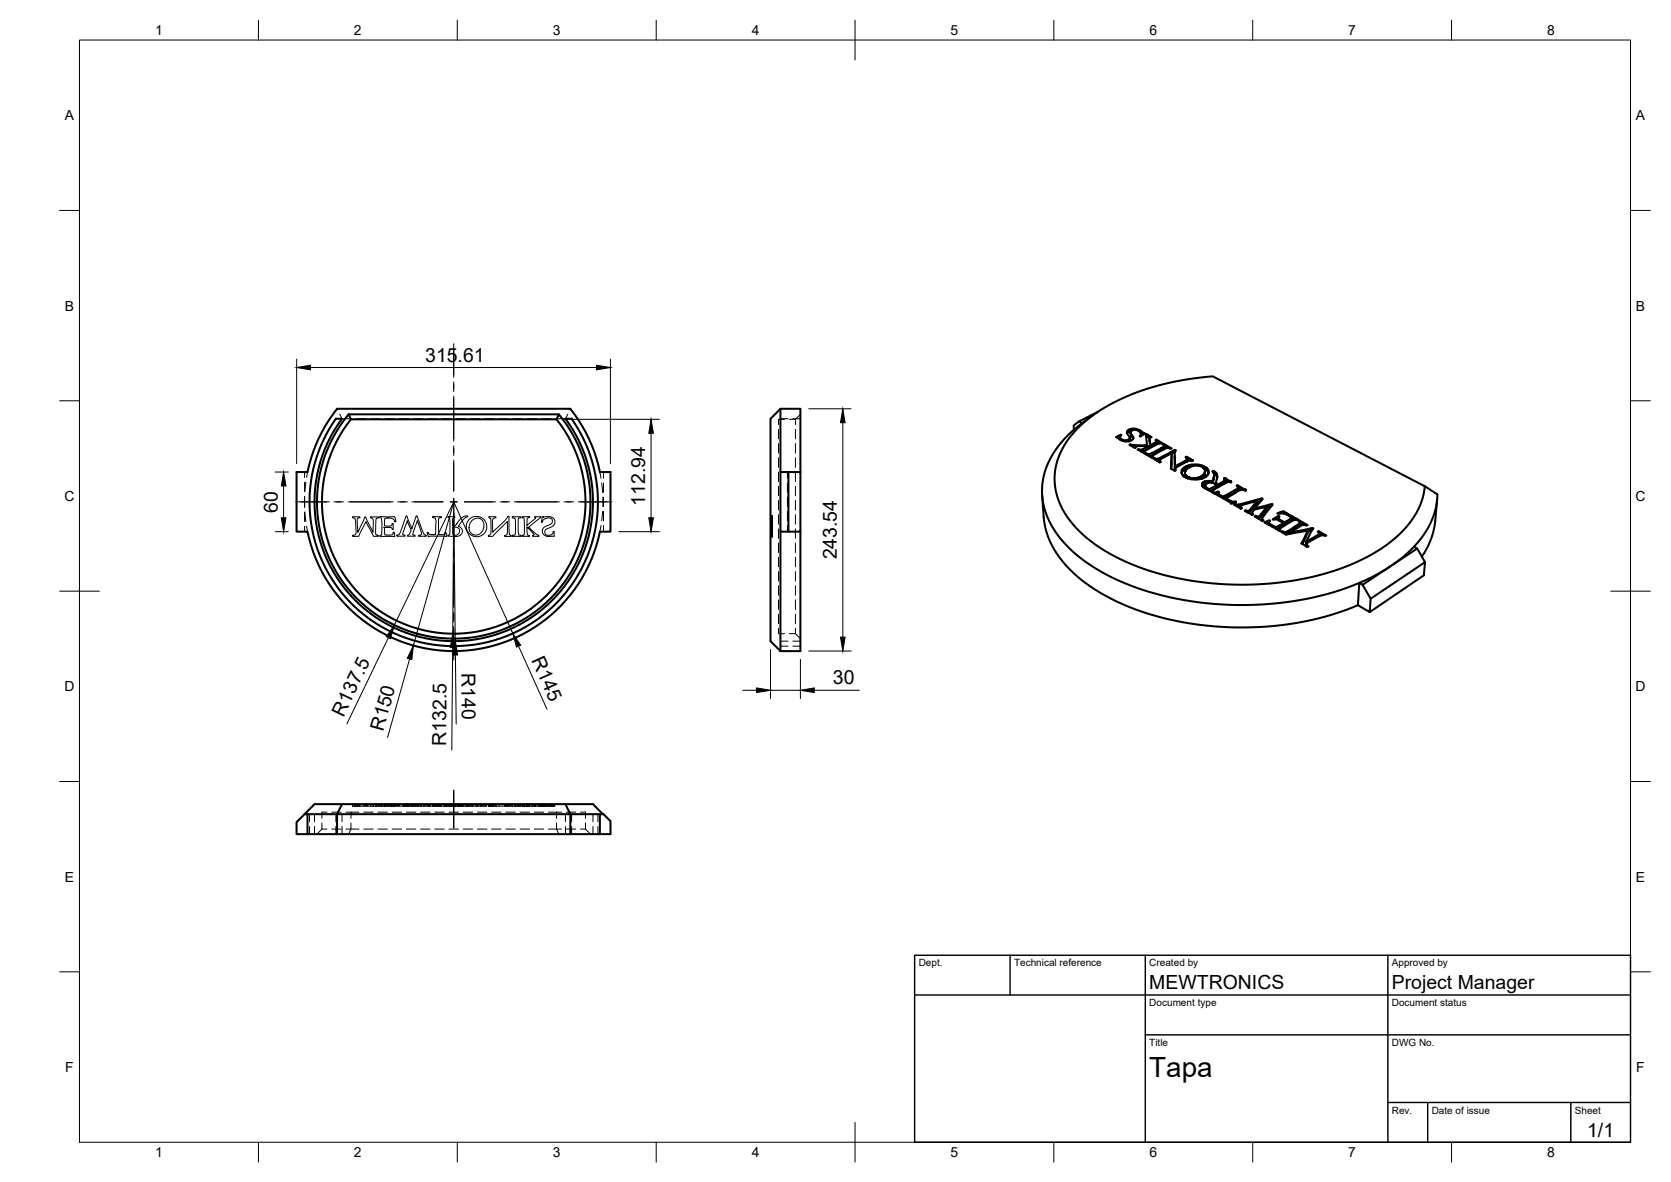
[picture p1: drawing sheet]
<svg xmlns="http://www.w3.org/2000/svg" width="420mm" height="297mm" viewBox="0 0 420 297" stroke-linecap="round" stroke-linejoin="round" font-family="sans-serif">
<!-- layer: Hidden -->
<g fill="none" stroke="#000" stroke-width=".25">
<path d="M76.6 118.6v1.4M77.3 118.6l-.2 1.4M84.8 102.7l.1 .3M85.4 104.1l.6 1.1h2.5M89.7 105.2h2.4M93.2 105.2h2.4M96.8 105.2h2.4M100.4 105.2h2.4M104 105.2h2.3M107.5 105.2h2.4M111.1 105.2h2.4M114.7 105.2h2.4"/>
<path d="M118.3 105.2h2.3M121.8 105.2h2.4M125.4 105.2h2.4M129 105.2h2.4M132.5 105.2h2.4M136.1 105.2h2.4M142.7 104.1l-.5 1.1h-2.5M143.4 102.7l-.1 .3M150.8 118.6l.3 1.6M151.7 118.6v1.6M195.7 118.6v2.4M195.7 115v2.4"/>
<path d="M195.7 111.5v2.4M195.7 107.9v2.4M196.2 105.2h1.9M197.3 105.4h-1.6v1.3M198 118.6v1.6M199.3 105.2h2M200 118.6v2.4M200 115v2.4M200 111.5v2.4M200 107.9v2.4M200 105.4v1.3M201.3 104.1l-1.3 1.3h-1.5"/>
<path d="M76.6 124.7v2.8M76.6 121.2v2.4M76.6 128.7v2.3M76.6 132.3v1.3M76.7 128.7l.2 2.4M76.9 121.2l-.2 2.3M77.1 132.3l.2 1.3M88.6 129.9h1.9v.2l-.5 .1-.2 .2 .2 3.4 1.7-3.9h.3l1.8 3.9 .1-2.6a.77 .77 0 0 0-.7-1.1v-.2h2v.3h-.3a.6 .6 0 0 0-.4 .9l-.1 2.2a.91 .91 0 0 0 .3 1.1l.4 .1v.3h-.5a.6 .6 0 0 1-.7 0 .6 .6 0 0 1-.3-.6l-1.6-3.1-1.5 2.9a.74 .74 0 0 1-.8 .8h-1l.1-.3a.67 .67 0 0 0 .7-.8l-.2-3.1-.1-.3-.6-.2zM95.4 129.8l2.1 .2 .6-.1a.92 .92 0 0 1 1.3 .3l.1 .9h-.2l-.6-.7-1.4-.2a.55 .55 0 0 0-.6 .2 .55 .55 0 0 0 0 .6v1.2h1.5a.46 .46 0 0 0 .4-.7h.3v1.6h-.3l-.2-.5h-1.9l.2 1.1a.59 .59 0 0 0 .1 .6 .59 .59 0 0 0 .6 .2l1.3-.1 .3-.7 .2 .2 .1 .9h-3.8v-.2l.4-.1 .1-.4v-3.2a.57 .57 0 0 0-.5-.8zM102.1 129.7h.2l1.2 3.2 1.1-3.2h.3l1.3 3.7a1.14 1.14 0 0 0 1 1.1v.3h-2l.1-.3 .5-.1 .2-.3-1.1-3.3-1.1 3.4 .6 .3v.3h-1.9v-.3l.5-.3 .4-.9-1-2.5-1 3a.43 .43 0 0 0-.1 .5 .43 .43 0 0 0 .6 .2l-.1 .3h-2v-.3l.6-.2 .2-.5zM108.8 129.8h2.2l-.2 .3a.43 .43 0 0 0-.5 .5v3.8l1.4-.1 .2-.1v-.4l.3 .1 .2 .8-.2 .2-3.7-.2-.8 .2-.3-1 .2-.1 .4 .5 1 .1a.51 .51 0 0 0 .6-.2 .51 .51 0 0 0 0-.6l.1-2.6-.1-.3a.53 .53 0 0 0-.7-.6zM112.6 129.8h1.7l-.1 .3a.47 .47 0 0 0-.4 .6v1.5l.7-.1 1.3-1.7 .7-.5 .8-.3a.2 .2 0 0 1 .2 0 .2 .2 0 0 1 .1 .3 .2 .2 0 0 1-.3 0l-.7 .6-1.4 1.7 .6 .3 .4 .7v.8l-.6 .6a3.7 3.7 0 0 1-2.7 .2h-.3v-.3a.46 .46 0 0 0 .5-.6v-3.4z"/>
<path d="M113.8 132.5h1.1l.5 .4 .1 .8-.6 .8-1-.1zM118.6 130.9l.7-.5 1-.2 .5 .2 .6 .5 .3 .8-.1 .9-.5 1.2-.6 .4-1.2 .2-.8-.3-.3-.5-.2-1.4zM122.9 129.9h.8a.78 .78 0 0 1 1 .2l-.6 .2-.2 .3v3.2l3-3 .8-1h.3v4.1l.2 .6h.3v.3h-1.5l-.2-.2a.61 .61 0 0 0 .8-.7v-2.9l-3.2 3.2a1.4 1.4 0 0 1-1.6 .6v-.3l.3-.1a1.22 1.22 0 0 0 .4-1.3l-.1-2.6-.1-.3-.4-.1zM128.8 129.9h2.2v.2a.47 .47 0 0 0-.5 .1 .47 .47 0 0 0-.2 .5v2.4a1.39 1.39 0 0 0 .4 1.4h.3v.3h-2.2v-.3a.51 .51 0 0 0 .6 0 .51 .51 0 0 0 .2-.6v-2.7a.72 .72 0 0 0-.1-.8 .72 .72 0 0 0-.7-.3zM131.3 129.8h1.8v.3h-.1a.61 .61 0 0 0-.5 1l-.1 .9 2.3-1.8v-.1h-.3l.1-.3h1.5v.3l-3.1 2.4 1.8 1.7 .8 .3v.3h-1.6v-.3h.3l.1-.2-1.8-1.9v1.6a.51 .51 0 0 0 .6 .6v.2h-1.8v-.3a.56 .56 0 0 0 .6-.3 .56 .56 0 0 0-.1-.5v-2a1.68 1.68 0 0 0-.2-1.6h-.3zM136.3 129.9l.3 .1 1.7-.2 1 .7 .2 .4-.1 .8-.3 .5-.7 .3a1.61 1.61 0 0 0-1.4 1l.2 .7 .7 .3 .7-.1 .4-.3 .1-.5h.3v1.2h-1.2a1.37 1.37 0 0 1-1.7-.7 1.37 1.37 0 0 1 .5-1.7l1.6-.8 .3-.4v-.6l-.4-.3-.8-.1-1 .3-.5 .8-.1-.1zM151.1 132l-.3 1.6M151.3 121.4l.2 2.3M151.5 128.5l-.2 2.4M151.6 124.9v2.4M151.7 121.4v2.3M151.7 124.9v2.4"/>
<path d="M151.7 128.5v2.4M151.7 132.1v1.5M193.7 129.6h.5l-.5 .1h.5v.1M193.7 129.9h.5v.2M193.7 132.6h.5zM193.7 130.3h.5M193.7 132.2h.5M193.7 132h.5M193.7 131.5h.5M193.7 133.1h.5M193.7 132.7h.5M193.7 132.6h.5"/>
<path d="M193.7 134.4h.5M193.7 134.1h.5M193.7 133.8h.5M193.7 134.8h.5M193.7 134.6h.5M193.7 132.3h.5M193.7 130.2h.5M193.7 130.1h.5M193.7 129.9h.5M193.7 130.4h.5M193.7 131.1h.5M193.7 134.2h.5"/>
<path d="M193.7 134.3h.5M193.7 130.9h.5M193.7 130h.5M193.7 129.8h.5M193.7 130.6h.5M193.7 133.9h.5M193.7 134.7h.5M193.7 131.9h.5M193.7 132.9h.5M193.7 133.2h.5M193.7 133.6h.5M193.7 133.5h.5"/>
<path d="M193.7 132.8h.5M193.7 132.4h.5M193.7 131.8h.5M193.7 131.6h.5M193.7 131.3h.5M193.7 130.5h.5M193.7 130.8h.5M193.7 131.2h.5M193.7 131h.5M193.7 132.5h.5M193.7 133h.5M193.7 131.4h.5"/>
<path d="M193.7 133.4h.5M193.7 134h.5M193.7 132.1h.5M193.7 133.3h.5M193.7 131.7h.5M194.2 130.2h-.5h.5M194.2 132.6h-.5h.5M194.2 129.8l-.5 .1M194.2 134.4h-.5h.5M194.2 134.8h-.5h.5M194.2 130h-.5h.5M194.2 129.9h-.5h.5"/>
<path d="M194.2 130.1h-.5h.5M194.2 129.8h-.5h.5M194.2 130.1h-.5h.5v.1l-.5 .1h.5v.2l-.5 .1h.5v3.1h-.5h.5v.5h-.5h.5v.2h-.5l.5 .1M194.2 134.5h-.5h.5v.3M194.2 132.2h-.5h.5M194.2 134.5h-.5h.5M194.2 134.8l-.5 .1M195.7 136.5v2.4M195.7 132.9v2.4M195.7 129.3v2.4M195.7 125.8v2.4M195.7 122.2v2.4"/>
<path d="M198 121.4v2.3M198 124.9v2.4M198 128.5v2.4M198 132.1v1.5M200 136.5v2.4M200 132.9v2.4M200 129.3v2.4M200 125.8v2.4M200 122.2v2.4M195.7 157.9v1.3h1.6M195.7 154.4v2.3M195.7 150.8v2.3"/>
<path d="M195.7 147.2v2.4M195.7 143.6v2.4M195.7 140v2.4M198.5 159.2h1.5l1.3 1.3M200 157.9v1.3M200 154.4v2.3M200 150.8v2.3M200 147.2v2.4M200 143.6v2.4M200 140v2.4M196.2 161.1h1.9M196.2 162.4h1.9"/>
<path d="M199.3 161.1h2M199.3 162.4h2M77.8 204.6v1.9M77.8 207.7v1.9M79.1 204.6v1.9M79.1 207.7v1.9M80.9 208.4h1.3M80.9 206.8v1.6l-1.2 1.2M82.2 204.1h-1.3v1.5M83.4 208.4h2.4M83.4 204.1h2.4M84.5 204.6v1.9"/>
<path d="M84.5 207.7v1.9M86 204.6v1.9M86 207.7v1.9M87 204.1h1.2M88.2 206.8v1.6h-1.2M88.6 202.6v-.5v.5h.9M88.7 202.1v.5M89.1 202.1v.5M89.2 202.1v.5M89.3 202.1v.5M89.5 202.1v.5M89.8 202.1v.5"/>
<path d="M90 202.1v.5M90.2 202.1v.5M90.3 208.4h-2.1l-.5 1.2M90.3 204.1h-2.1v1.5M90.4 202.1v.5M91.5 208.4h2.3M91.5 204.1h2.3M91.5 202.1v.5h-1v-.5v.5h-.6v-.5v.5h-.4M91.7 202.1v.5h-.2M92 202.1v.5h-.3M92 202.1v.5M92.1 202.1v.5h-.1"/>
<path d="M92.4 202.1v.5h-.3M92.5 202.1v.5M93.6 202.1v.5M93.8 202.1v.5M93.9 202.1v.5M94.5 202.1v.5M94.6 202.1v.5M94.7 202.1v.5M94.8 202.1v.5M95 208.4h2.4M95 204.1h2.4M95.1 202.1v.5"/>
<path d="M95.2 202.1v.5h-.8v-.5v.5h-1.2v-.5v.5h-.8M95.4 202.1v.5h1.6v-.5M95.5 202.1v.5M95.9 202.1v.5M96 202.1v.5M96.5 202.1v.5M96.7 202.1v.5M96.8 202.1v.5M97 202.1v.5M97.3 202.1v.5M97.7 202.1v.5h-.2v-.5v.5h-.5M97.7 202.6h.5v-.5v.5h.6"/>
<path d="M97.8 202.1v.5M98.2 202.1v.5M98.4 202.1v.5M98.5 202.1v.5M98.6 202.1v.5M98.6 208.4h2.4M98.6 204.1h2.4M98.8 202.1v.5M99 202.1v.5M99.3 202.1v.5M99.4 202.1v.5h-.2v-.5v.5h-.4M99.5 202.1l-.1 .5"/>
<path d="M99.8 202.6v-.5v.5h.4M100.2 202.1v.5h.3v-.5M101.2 202.1v.5M101.4 202.1v.5M101.5 202.1v.5M101.7 202.1v.5h-1.2M101.8 202.1v.5M102.1 202.1v.5h-.4M102.1 202.1v.5M102.2 208.4h2.4M102.2 204.1h2.4M102.3 202.1v.5h-.2"/>
<path d="M102.3 202.6h.4M102.4 202.1v.5M102.5 202.1v.5M102.7 202.1v.5M102.9 202.1v.5M103 202.1v.5h-.3M103.5 202.1v.5l-.1-.5v.5h-.4M103.5 202.1v.5M103.8 202.1v.5M103.9 202.1v.5M104.1 202.1v.5h-.6M104.4 202.6v-.5v.5"/>
<path d="M104.6 202.1v.5h-.5M104.9 202.1v.5h-.3M104.9 202.1v.5M105.2 202.1v.5M105.3 202.1v.5M105.7 202.1v.5M105.7 208.4h2.4M105.7 204.1h2.4M105.8 202.1v.5M106 202.1v.5M106.5 202.1v.5h-1.6M106.8 202.1v.5h-.3"/>
<path d="M106.8 202.6h.4v-.5v.5M107.4 202.1v.5h.2v-.5M107.6 202.6h.2M107.7 202.1v.5M107.8 202.1v.5h.1v-.5v.5h.3v-.5M108.1 202.1v.5M108.2 202.6h.5M108.7 202.1v.5M108.8 202.1l-.1 .5M108.9 202.1l-.1 .5M109 202.1v.5M109.2 202.1v.5h-.3"/>
<path d="M109.3 208.4h2.4M109.3 204.1h2.4M109.4 202.1v.5M109.5 202.1v.5M109.6 202.1v.5M109.7 202.1v.5M110 202.1v.5h-.8M110.3 202.1v.5M110.4 202.1v.5h-.4M110.4 202.1v.5M111 202.1v.5h-.2v-.5v.5h-.4M111 202.1v.5"/>
<path d="M111.6 202.1v.5h-.6M112.1 202.1v.5M112.4 202.1v.5h-.2v-.5v.5h-.3v-.5v.5h-.3M112.6 202.1v.5h.2v-.5M112.6 202.1v.5M112.8 202.1v.5M112.9 208.4h2.4M112.9 204.1h2.4M112.9 202.1v.5M113 202.1v.5M113.1 202.1v.5M113.1 202.6v-.5v.5"/>
<path d="M113.2 202.1v.5M113.6 202.1v.5h-.8M113.8 202.6v-.5v.5M113.8 202.1v.5M113.9 202.1v.5M114.1 202.1v.5M114.2 202.1v.5M114.3 202.1v.5h-.4v-.5v.5h-.3M114.3 202.1v.5M114.5 202.1v.5l-.1-.5-.1 .5M114.5 202.6h.9M114.6 202.1v.5"/>
<path d="M114.7 202.1v.5M115 202.1v.5M115.1 202.1v.5M115.2 202.1v.5M115.3 202.1v.5M115.4 202.1v.5M115.4 202.1v.5h.6v-.5v.5h.6v-.5M115.5 202.1v.5M115.8 202.1v.5M116.1 202.1v.5M116.3 202.1v.5M116.5 202.1v.5"/>
<path d="M116.5 208.4h2.4M116.5 204.1h2.4M117 202.1v.5M117.2 202.1v.5M117.5 202.1v.5M117.6 202.1v.5h-.2l-.1-.5v.5h-.7M118.2 202.1v.5M118.6 202.1v.5M118.7 202.1v.5h-.8v-.5v.5h-.3v-.5v.5M118.8 202.1v.5M119 202.1v.5M119.6 202.1v.5"/>
<path d="M119.7 202.1v.5h-1M119.9 202.1v.5M120 208.4h2.4M120 204.1h2.4M120.1 202.1v.5M120.4 202.1v.5M120.8 202.1v.5M121.1 202.1v.5M121.1 202.1v.5h-1.4M121.4 202.1v.5M121.5 202.1v.5M121.6 202.1v.5"/>
<path d="M121.7 202.1v.5M122 202.1v.5h-.9M122.2 202.1v.5M122.4 202.1v.5h-.4M122.8 202.1l.1 .5M122.9 202.6v-.5v.5h.2v-.5v.5h.2M122.9 202.1v.5M123.3 202.1v.5M123.4 202.1v.5M123.5 202.1v.5h-.2M123.6 208.4h2.4M123.6 204.1h2.4"/>
<path d="M123.8 202.1v.5M124.1 202.1v.5M124.5 202.1v.5M124.7 202.1v.5h-.8v-.5v.5h-.4M124.7 202.1v.5M124.8 202.1l-.1 .5M125.5 202.1v.5M126.8 202.1v.5M126.9 202.1v.5M127.1 202.1v.5M127.2 208.4h2.4M127.2 204.1h2.4"/>
<path d="M127.3 202.1v.5M127.5 202.1v.5M127.6 202.1v.5M127.7 202.1v.5h-2.9M128 202.1v.5M128 202.1v.5h-.3M128.1 202.1l-.1 .5M128.2 202.1l-.1 .5M128.2 202.6h.3v-.5v.5M128.8 202.1v.5zM129.3 202.1v.5M129.4 202.1v.5"/>
<path d="M129.5 202.1v.5M129.6 202.1v.5M129.9 202.1v.5M130.3 202.6v-.5v.5M130.3 202.1v.5M130.4 202.1v.5M130.5 202.1v.5M130.8 208.4h2.3M130.8 204.1h2.3M131 202.1v.5v-.5v.5h-2.2M131.3 202.1v.5h1.3v-.5v.5h.5v-.5v.5h.9v-.5M131.3 202.6v-.5v.5"/>
<path d="M131.7 202.1v.5M131.8 202.1v.5M131.9 202.1v.5M132.3 202.1v.5M132.4 202.1v.5M132.5 202.1v.5M132.6 202.1v.5M132.7 202.1v.5M132.8 202.1v.5M132.9 202.1v.5M133.2 202.1v.5M133.7 202.1v.5"/>
<path d="M133.9 202.6v-.5v.5M134 202.6h.4M134.3 202.1v.5M134.3 208.4h2.4M134.3 204.1h2.4M134.5 202.1l-.1 .5zM134.6 202.1v.5M134.7 202.1v.5M135.3 202.1v.5h-.8M135.4 202.1v.5M135.7 202.1v.5h-.4M135.8 202.1l-.1 .5"/>
<path d="M135.8 202.6h.2v-.5v.5M136.1 202.1v.5h.2v-.5l.1 .5h.2v-.5M136.5 202.1v.5M136.6 202.1v.5M136.6 202.1v.5h1.2v-.5v.5h.9v-.5M136.8 202.1v.5M137 202.1v.5M137.1 202.1v.5M137.2 202.1v.5M137.4 202.1v.5M137.5 202.1v.5M137.9 208.4h2l.6 1.2"/>
<path d="M137.9 202.1v.5M137.9 204.1h2M138 202.1v.5M138.2 202.1v.5M138.4 202.1v.5M138.6 202.1v.5M138.8 202.1v.5M138.9 202.1v.5M139 202.1v.5M139.1 202.1v.5M139.2 202.1v.5M139.3 202.1v.5"/>
<path d="M139.5 202.1v.5h-.1l-.1-.5v.5h-.6M139.9 206.8v1.6h1.3M139.9 204.1h1.3M139.9 204.1v1.5M142.2 204.6v1.9M142.2 207.7v1.9M142.4 208.4h2.4M142.4 204.1h2.4M143.7 204.6v1.9M143.7 207.7v1.9M146 208.4h1.2M146 204.1h1.2v1.5"/>
<path d="M147.2 208.4l1.3 1.2M147.2 206.8v1.6M149.1 204.6v1.9M149.1 207.7v1.9M150.3 204.6v1.9M150.3 207.7v1.9"/>
<circle cx="119.8" cy="132.3" r="2.57"/>
</g>
<!-- layer: Visible -->
<g fill="none" stroke="#000" stroke-width=".51">
<path d="M84.5 105.2h1.5a35 35 0 0 0 4.6 46.8 35 35 0 0 0 47 0 35 35 0 0 0 4.6-46.8h1.5a36.3 36.3 0 0 1-29.6 57.2 36.3 36.3 0 0 1-29.6-57.2zM84.8 102.7h58.6a37.6 37.6 0 0 1 7.4 15.9h2.7v15h-2.7a37.5 37.5 0 0 1-36.7 30 37.5 37.5 0 0 1-36.8-30h-2.7v-15h2.7a37.6 37.6 0 0 1 7.5-15.9zM87.7 104.1h52.8l-.6 1.3h-51.7zM87.7 104.1a34.4 34.4 0 0 0 2.8 47.1 34.4 34.4 0 0 0 47.1 0 34.4 34.4 0 0 0 2.9-47.1M88.2 105.4a33.1 33.1 0 0 0 3.3 45 33.1 33.1 0 0 0 45.2 0 33.1 33.1 0 0 0 3.2-45M196.2 118.6v-15.9h5.1v15.9M196.2 102.7l-2.5 2.5v55.9l2.5 2.5M198.2 118.6h-2v15h2v-15h3.1M201.3 118.6v15h-3.1M271.3 105.9l.8 .4M272.1 106.3a23 23 0 0 0-10 15.4 19.6 19.6 0 0 0 6.5 15.8 50.7 50.7 0 0 0 23.8 12.2 81.9 81.9 0 0 0 49.4-3.2l-.4 5.6 3 1.7 .2-3.3M274.9 104.3l-2.8 2"/>
<path d="M276 103.5l-4.7 2.4-1.3 1v1.1M281.2 110.1h.1M281.2 109.5l-.6 .3 2 1.1h1l.9-.2 .4-.4v-.5v.4M281.3 110.1h-.1M281.6 109.8l.1 .4M281.6 109.8v.7M281.7 109.5v-.3l.3 .2-.4 .4M281.7 109.2l-.5 .3 .1 .6 .3-.2M282.1 110.4l-.4-.2v.4M283 110.7l-.9-.3v.3M283.4 108.4v.5l.6 1 .1 .8v-.6M283.7 110.5l-.7 .2v.2"/>
<path d="M283.9 108l-.5 .4v.5M283.9 108.5l-.5 .5M284 110.2l-.3 .3v.4M284.1 110.7l-.1 .2M284.2 111.7l-.2 .1 1.4 .8 .2-.2-.2-.1 .1-.2h3.4v.5l-1.8 .9M284.2 108.7l.3-.5 1-.2 .6 .2 .6 .5 .2 .9v-.5M284.4 108.9l-.2-.2 .2 .8M284.5 109.2l-.1-.3 .2 .9M284.7 107.7l-.8 .3v.5l.5-.2M284.9 109.8l-.4-.6 .1 .6 .3 .5M285 112.4h.4M285.4 111.9l-1.2-.2v.2"/>
<path d="M285.4 112.2v.4M285.7 108v-.2l.9 .3M285.7 107.8l-1-.1v.4M286.3 112.9l-.3 .1 1.7 .9 .2-.1-.2-.2M286.7 108.6l-.1-.5 .9 .7v.3M286.7 108.7l.7 .5M286.9 109.1l-.1 .6M286.9 113l-.6-.1v.2M287.7 109.1v-.3l.2 .1-1.1 .8-.2-.1 .2-.3M287.7 108.8h-.2M287.9 111.9h-2.5v.5M288.2 113.9l-.3 .2 2 1.1 .3-.2-.4-.3"/>
<path d="M288.2 109.1l-.2 .1 .4 2.9M288.2 109.6l-.1 .1M288.4 109.2l-.2-.1 .2 .6M288.4 111.9h-.5v.2M288.5 109.2v.6M288.7 114.1l-.5-.2v.3M288.8 109.4l-.3-.2v.6l.3 .1M288.9 112.1l-2 .9v.5M288.9 114.2l-.2-.1v.4M289 110.1l-.2-.2v-.5l.8 .4-.2 .1-.3-.1v.8M289 110.1l.1 1M289.1 110.6l.2 1.3z"/>
<path d="M289.2 111.9v.1M289.3 112.4l-.1 .1M289.3 112.4v.1M290.4 115.2l-.2 .1 1.3 .8h.4l-.3-.3v.4M290.7 113.3l-1.8 .9v.4M290.7 113.9l-1.7 .8M290.8 110.5l-.3 .1 .3 .3v.6v-.6M290.8 115.3l-.4-.1v.3M290.8 111l-1.6 .9M290.8 111l.5 .3M290.8 111.5l-1.5 .9M291.1 115.3h-.3v.4"/>
<path d="M291.1 115.8l-.1 .1M291.2 110.8l-.4-.3v.3M291.5 111.4l-.2-.1-.1-.5 1.2 .6-.3 .1-.6-.1-1.8 .9-2 1.1v.5v-.4M291.5 115.7v.5M291.6 115.8l.4-.5 2.6-1.4-.1 2.5M292.7 111.9v-.3l1.9 1.1-.3 .1-.5-.2-.7 .1-3.3 1.8v.6l-.1-.5M292.7 111.6l-.3 .1 .4 .3v.7v-.6M292.8 112.1l-2.1 1.2v.6l2.1-1.2M292.8 112.2l.7 .4M294.5 116.2v1.6M294.5 116.4l-.1 1.4 1 .5 .3-.1-.3-.4M294.6 113.9l-.1 2.5"/>
<path d="M295.4 114.5v2.3M295.4 113l-4.3 2.3v.5l.5-.2M295.4 113.6l-.8 .5M295.4 116.8v-.5v.9M295.5 113.6l-.1-.6 .2 .2-.2 1v2.1M297.3 117.9l-.2 .9 .3 .6 .9 .7 1.2 .3h2l1.5-.5 .8-.9 .1-.5-.2-.5 .2 .8M297.3 118.5l-.2 .4M297.9 118.9l.2 1M298.1 117.2l-.8 .7v.6l.8-.7M298.3 115.6l-2.9 1.6v.5M298.4 115.2v-.4l.6 .4M298.4 114.8l-.3 .1 .4 .4-.2 .7"/>
<path d="M298.5 115.4l.5 .3v-.5l.4 .2M298.5 115.4v.6M298.6 119.8l-.5-.5 .1 .7M299.6 116.8l-1.5 .4v.6l1.1-.4M299.8 115.8v-.2v.2h-.9l-3.2 1.7-.3 .3v.5M299.8 115.6l-.4-.2v.3M301.4 117.1v-.3l1.6 .5M301.4 116.8h-1.8v.4M302 119.7l-1.2 .4M302.7 117.7l.3 .1M302.8 119l-.8 .7v.6l.8-.8M303 118.4l-.2 1.1 .2-1.2-.4-.7-1-.5h-1.5l-.8 .3-1 .7-.4 .7 .2 .5"/>
<path d="M303.7 118l-.7-.7v.5l.7 .7M304.9 118.4l.4 .7v.9v-.7M305.1 118.4l-.2 .2M305.2 119h.1M305.3 119.5l-.2 1.1 .2-.6M305.3 118.5l-.2-.1v.3M305.9 118.9l-.6-.4v.5l.6 .5M306 120v-.5l-.3 1.8M306 119.5l-.1-.6 .1 1.1M196.2 133.6v30M201.3 133.6v30h-5.1M262 124.5l.4 5.4a22.8 22.8 0 0 0 9.4 15.8 61.4 61.4 0 0 0 31.6 11.5 77.9 77.9 0 0 0 38-5.1"/>
<path d="M299.6 120.4v-.2l1.2-.1v.4M299.6 120.2l-1-.4v.4M302 120.3l-.2 .1M302.3 121.4v.6l.5 .6 2.1 1.2 .3-.2-.3-.2v.4v-.5M302.3 122v.1M302.7 121.1l-.4 .3v.6l.4-.3M303 122.1v.7v-.6l.5 .5M303 122.2l.2-.5 .8-.5 1 .2 .9 .5v.6l-1.7 .9M303.3 120.9l-.6 .2v.6l.6-.2M303.8 123.2v-.4l.3 .1v.4M303.8 122.8l-.3-.1v.3M304.1 120.8l-.8 .1v.6l.2-.1"/>
<path d="M304.9 121l-.8-.2v.4M305.1 120.1l-.2 1.2v-.5M305.1 120.6l-.2 .7M305.7 121.7v-.4l.6 .4M305.9 121.9l-1.8 1M305.9 122l.4 .3M306.2 124.1l-.4 .1M306.2 123.8v-.3l.4 .2-.4 .2M306.2 123.5l-.3 .2a.36 .36 0 0 0-.4 0 .36 .36 0 0 0-.2 .3l3.6 2 .6 .6 1.3-.4-.2-.2v.2M306.3 124.5v-.4l1.3 .7M306.3 124.1l-.1-.2v.6M307.8 120.2l.2 .4v.6v-.6"/>
<path d="M308 120.7l-1.7 1v.6l1.7-1.1M308 120.7l.1 .1M308.1 124.5l-.5 .3v.4M308.1 125.1l-.4 .2M308.1 120.2l-.3 .2M308.4 125.7v-.4l1.2 .6M308.4 120.4l-.3-.2v.6l.3 .2M308.7 120.6l-.3-.2v.6l.3 .2M308.8 124.2l-.7 .3v.6l.7-.4M309.5 121l-.8-.4v.5M309.5 126.5h.1M309.5 121.2v-.2v.2h-.9l-3.4 1.9-.3 .3"/>
<path d="M309.5 121v.2M310 126.1l-.4-.2v.6M310.2 126.4v-.3h-.2v.3M310.5 126.6l-.3 .2 1.9 1.1 .2-.2-.4-.4v.4l-.1-.5M310.6 126l-.4 .1M311 126.8l-.5-.2v.3M311 122.1l.4 .4v.7v-.7M311.1 122.8l-2.3 1.4v.5l2.3-1.4M311.2 122l-.2 .2M311.4 122.1l-.2-.1v.3M311.4 122.6l-.3 .2v.5l.3-.1M311.4 122.7l.3 .2"/>
<path d="M311.5 126.8h-.5v.4M311.5 127.3l-.3 .1M311.8 122.3l-.4-.2v.4M312.1 122.5l-.3-.2-.1 .6 .3 .2 .1-.6 .8 .4M313.2 128.2l-.3 .2 1.9 1 .3-.1-.3-.4v.5M313.2 123.3v-.3v.3l-.9-.3-.9 .3-3 2M313.2 123l-.3-.1v.3M313.7 128.4l-.5-.2v.3M313.9 128.4h-.2v.4M314 128.4l-.1 .5M315.7 129.6l-.3 .2 2.1 1.2 .2-.2-.3-.3M315.8 127.6l-.3 .1v.3"/>
<path d="M316.1 125.8l-2.1 2.6v.5l2.1-2.5v-.6l-3.7 1.1-.5 .2v.2M316.2 127.6h-.4v.3M316.2 129.8l-.5-.2v.3M316.5 129.8h-.3v.4M317.1 125.8l-1 .3M317.3 125.6v-.4l.2 .2-.1 .1-1.9 2.2M317.3 125.2l-5.8 1.6v.5h.3M317.4 130.4l-.1 .5M317.5 127.3l-1.3 .3v.3M318.1 127.9l-1.6 1.9v.6l1.6-2M318.6 127.3l-.5 .6v.5l.5-.6v-.5l-3.3 .7-.5 .9M318.7 130.9l-.7 .4 3.7 2.1 .3-.1-.2-.2-.1 .3"/>
<path d="M318.7 131.5l-.2 .1M318.9 131.3v.5M319 131.9l.1-.4 .6 .4M319.3 131v-.2l.1 .1-.5 .3 .2 .3M319.3 130.8l-.6 .1v.6l.2-.1M319.6 127.2l-1 .3M319.7 132.3v-.4l1.2 .6M319.8 127v-.4l.2 .2-2.5 3.3-.1 .8M319.8 126.6l-2.3 .7v.3M321.4 130.2l-.5 .3M321.5 130v-.4l.2 .2-.3 .3M321.5 129.6l-1.5 .9 .2 .1 .8-.1 1.8 1v.6l-.3 .1v-.6l.3-.1"/>
<path d="M321.5 130.8v-.4l1.5 .8M321.5 130.4l-.1-.3v.6M322 128.7l-.8 .3 .2 .1h1.4l2 1-.1 .6-1.7 1.1v-.6l1.8-1.1M322.5 132.2l-1.5 .8M322.5 131.6l-1.6 .9v.4M322.7 129v-.5l1 .5M322.7 128.5l-.7 .2v.3M322.8 131.7l.2 .1M323 133.7l-.5-.2-.1 .3M323.2 133.7h-.2v.4M323.6 133.6l-.4 .1v.6l.4-.1M324.1 129.4l-.4-.4v.4"/>
<path d="M324.3 129.8v-.3l.7 .3M324.3 129.5l-.2-.1v.3M324.8 130.2l.1 .1M325.2 132.6l-1.6 1v.6l1.6-1M325.5 130.6l-.6-.3 .1-.5 1.5 .8-1.2 .1-3.2 1.9-.4 .4M326.7 131.1v-.3l.7 .4M326.7 130.8l-.2 .2 .4 .3v.6v-.6M326.7 131.6l-1.5 1v.6l1.5-1.1M326.9 131.4l-.2 .7 .2-.2M326.9 131.5l.5 .3M327.5 136.6v.1M327.6 136l-.1 .2a.39 .39 0 0 0-.2 .4 .39 .39 0 0 0 .5 .3l.9 .6 .3-.2-.4-.4"/>
<path d="M327.7 131.9l-.3-.1v-.6l1.4 .7-.3 .2-.6-.2-.6 .1-2.8 1.9M328.4 133.1l-3.5 .6-.4 .2v.2M328.5 136.8v.5M328.8 133.3l-1.2 2.7-.1 .6 1.3-2.7v-.6l-4.2 .8a2.22 2.22 0 0 1-2.3-.4h-.1l.3-.2M329.4 133.4l-.6 .1M329.4 132.8l-1 .3v.3M330 133.1v-.4l.2 .1-1.8 3.3M330 132.7l-.6 .1v.6l.5-.1M331.6 133.8v-.3l.5 .3M331.6 133.5l-.3 .1 .5 .5-.1 .7M331.8 134.2l.3 .2M331.8 134.1l-3.4 2v.6l.2-.2"/>
<path d="M332.3 134.5l-.2-.1v-.6l1.4 .8-.3 .1-.7-.2-.4 .1-3 1.6-.6 .4v.8M356.3 137.8l-.8-.4a41.3 41.3 0 0 1-13.7 9.1l.8 .5M358.3 122.2a21 21 0 0 1-9.5 14.6 60.2 60.2 0 0 1-30.9 10 73.2 73.2 0 0 1-37.5-6.9 29.8 29.8 0 0 1-13.7-12.9 16 16 0 0 1 2.8-17.7 40.5 40.5 0 0 1 19.2-11.7 73.3 73.3 0 0 1 16.2-3l53.4 27.6 3.1 2.1a19.5 19.5 0 0 1-5.9 13.1M361.4 125.5l-.5 5.5a18.7 18.7 0 0 1-3.4 8.9M342.6 147l13.7-9.2 2 3.5-13.7 9.2zM358.3 141.3l-.3 3.3-13.6 9.2M77.3 204.6h7.5v5h-10.2v-3l2-2h.7v5M84.8 209.6h58.6M86 202.1h56.2l1.2 2.5h-58.6zM86 202.1h-6.9l-2.5 2.5M142.2 202.1h6.9l2.5 2.5M150.8 204.6h.9l1.8 1.8v3.2h-2.7z"/>
<path d="M150.8 204.6h-7.4v5h7.4"/>
</g>
<!-- layer: BORDER -->
<g fill="none" stroke="#000" stroke-width=".25">
<path d="M20 10.1h390v276.9h-390zM65 5.1v5M115 5.1v5M165 5.1v5M215 5.1v10M265 5.1v5M315 5.1v5M365 5.1v5M15 52.9h5M410 52.9h5M15 100.7h5M410 100.7h5"/>
<path d="M15 148.6h10M405 148.6h10M15 196.4h5M410 196.4h5M15 244.2h5M410 244.2h5M65 287v5M115 287v5M165 287v5M215 282.1v9.9M265 287v5M315 287v5"/>
<path d="M365 287v5"/>
</g>
<!-- layer: TITLEBLOCK -->
<path d="M230 240.1h180v46.9h-180zM230 250h180M254 240.1v9.9M288 240.1v46.9M349 240.1v46.9M288 260.1h122M349 277.1h61M359 277.1v9.9M395 277.1v9.9" fill="none" stroke="#000" stroke-width=".36"/>
<!-- layer: Smart Centers -->
<g fill="none" stroke="#000" stroke-width=".25">
<path d="M114.1 86.4v8.4M114.1 96v2.4M114.1 99.6v11.3M114.1 112v2.5M114.1 115.6v7.8M74.3 126.1h8.5M83.9 126.1h2.5M87.5 126.1h11.3M100 126.1h2.4M103.6 126.1h7.8M113.2 126.1h1.8M114.1 125.2v1.8"/>
<path d="M114.1 128.8v7.8M114.1 137.8v2.4M116.8 126.1h7.8M125.8 126.1h2.4M129.3 126.1h11.4M141.8 126.1h2.4M145.4 126.1h8.4M114.1 141.3v11.4M114.1 153.8v2.5M114.1 157.4v8.5M114.1 208.1v-9.5v9.5"/>
</g>
<!-- layer: FD_Dimensions -->
<g fill="none" stroke="#000" stroke-width=".25">
<path d="M74.6 90.3v26.2M78.1 92.4h71.9M153.5 90.3v26.2M69.2 118.6h3.3M142 105.4h23.8M163.7 108.9v21.2M203.3 102.7h10.7M211.9 106.2v53.9M69.2 133.6h3.3M71.3 122.1v8M114.1 126.1l-10.2 36.1M114.1 126.1l-.3 33.1"/>
<path d="M114.1 126.1l-14.9 31M114.1 126.1l.4 35M114.1 126.1l14.8 33.1M155.6 133.6h10.2M97.3 156.1a34.4 34.4 0 0 0 14.7 4.3M97.7 160.2l-10.5 21.7M103 165.6l-5.5 19.7M113.8 162.7l-.2 25.8M114.5 164.6l.2 17.4M130.4 162.4l7.1 15.9M186.8 173.5h3.4M193.7 163.2v12.4"/>
<path d="M193.7 173.5h7.6M201.3 165.7v9.9M203.3 163.6h10.7M204.7 173.5h11.3"/>
</g>
<g fill="#000" stroke="#000" stroke-width=".25">
<path d="M74.6 92.4l3.5-.6v1.1zM150 91.8l3.5 .6-3.5 .5zM163.7 105.4l.6 3.5h-1.2zM211.9 102.7l.6 3.5h-1.2zM71.3 118.6l.6 3.5h-1.2zM70.7 130.1h1.2l-.6 3.5zM163.1 130.1h1.2l-.6 3.5zM99.2 157.1l-1 3.4-1.1-.5zM103.9 162.2l-.4 3.5-1.1-.3zM113.8 159.2l.6 3.5h-1.2zM114.5 161.1l.6 3.5h-1.2zM128.9 159.2l2 2.9-1 .5z"/>
<path d="M190.2 172.9l3.5 .6-3.5 .5zM201.3 173.5l3.4-.6v1.1zM211.3 160.1h1.2l-.6 3.5z"/>
</g>
<text font-size="7" x="289" y="270.6">Tapa</text>
<g font-size="4.9">
<text x="106.9" y="90.9">315.61</text>
<text x="69.9" y="128.8" transform="rotate(-90 69.9 128.8)">60</text>
<text x="162.2" y="127.1" transform="rotate(-90 162.2 127.1)">112.94</text>
<text x="210.4" y="140.6" transform="rotate(-90 210.4 140.6)">243.54</text>
<text x="133.6" y="165.9" transform="rotate(66 133.6 165.9)">R145</text>
<text x="116" y="169.1" transform="rotate(89 116 169.1)">R140</text>
<text x="209.4" y="172">30</text>
<text x="86.3" y="180.3" transform="rotate(-64 86.3 180.3)">R137.5</text>
<text x="96.3" y="183.9" transform="rotate(-74 96.3 183.9)">R150</text>
<text x="112.2" y="187.4" transform="rotate(-90 112.2 187.4)">R132.5</text>
<text x="289" y="248.5">MEWTRONICS</text>
<text x="350" y="248.5">Project Manager</text>
<text x="399.1" y="285.7">1/1</text>
</g>
<g font-size="3.5">
<text x="39" y="8.8">1</text>
<text x="89" y="8.8">2</text>
<text x="139" y="8.8">3</text>
<text x="189" y="8.8">4</text>
<text x="239" y="8.8">5</text>
<text x="289" y="8.8">6</text>
<text x="339" y="8.8">7</text>
<text x="389" y="8.8">8</text>
<text x="16.3" y="30.2">A</text>
<text x="411.3" y="30.2">A</text>
<text x="16.3" y="78">B</text>
<text x="411.3" y="78">B</text>
<text x="16.2" y="125.9">C</text>
<text x="411.2" y="125.9">C</text>
<text x="16.2" y="173.7">D</text>
<text x="411.2" y="173.7">D</text>
<text x="16.3" y="221.6">E</text>
<text x="411.3" y="221.6">E</text>
<text x="16.4" y="269.4">F</text>
<text x="411.4" y="269.4">F</text>
<text x="39" y="290.8">1</text>
<text x="89" y="290.8">2</text>
<text x="139" y="290.8">3</text>
<text x="189" y="290.8">4</text>
<text x="239" y="290.8">5</text>
<text x="289" y="290.8">6</text>
<text x="339" y="290.8">7</text>
<text x="389" y="290.8">8</text>
</g>
<g font-size="2.5">
<text x="231" y="242.9">Dept.</text>
<text x="255" y="242.9">Technical reference</text>
<text x="289" y="242.9">Created by</text>
<text x="350" y="242.9">Approved by</text>
<text x="289" y="252.8">Document type</text>
<text x="350" y="252.8">Document status</text>
<text x="289" y="262.9">Title</text>
<text x="350" y="262.9">DWG No.</text>
<text x="350" y="279.9">Rev.</text>
<text x="360" y="279.9">Date of issue</text>
<text x="396" y="279.9">Sheet</text>
</g>
</svg>
